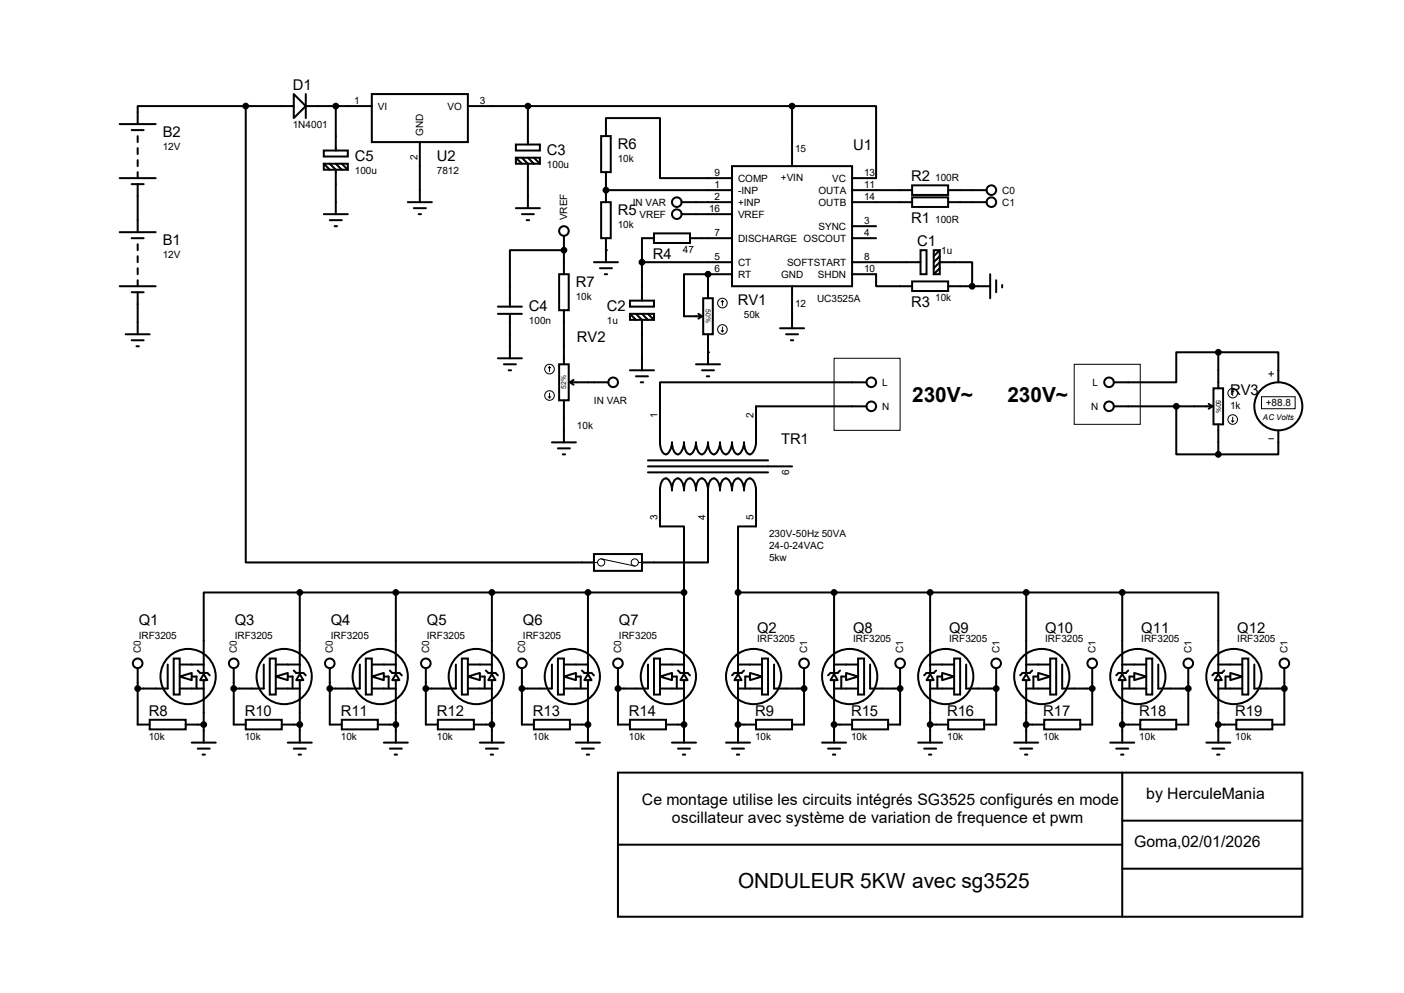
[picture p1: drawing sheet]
<svg xmlns="http://www.w3.org/2000/svg" width="297mm" height="210mm" viewBox="0 0 297 210" stroke-linecap="round" stroke-linejoin="round" font-family="sans-serif">
<g fill="none" stroke="#000" stroke-width=".42">
<path d="M62.1 19.9l2.6 2.5-2.6 2.6zM64.7 19.9v5.1M78.7 19.9h20.3v10.2h-20.3zM25.3 26.2h7.6M25.3 37.7h7.6M27.9 27.5h2.5M27.9 38.9h2.5M29.1 28.8v1.3M29.1 31.3v1.3M29.1 33.9v1.2M29.1 36.4v1.3M29.1 38.9v10.2"/>
<path d="M52 22.4h-22.9v3.8M52 22.4v96.6h73.6M52 22.4h10.1M64.7 22.4h14M68.5 31.8h5.1v1.3h-5.1zM68.5 34.6h5.1v1.3h-5.1zM68.5 34.6l1.3 1.3M69.8 34.6l1.2 1.3v9.4M71 22.4v9.4M71 34.6l1.3 1.3M72.3 34.6l1.3 1.3M88.8 30.1v12.7"/>
<path d="M99 22.4h68.6M109.1 30.6h5.1v1.2h-5.1zM109.1 33.4h5.1v1.2h-5.1zM109.1 33.4l1.3 1.2M110.4 33.4l1.3 1.2v9.4M111.7 22.4v8.2M111.7 33.4l1.2 1.2M112.9 33.4l1.3 1.2M127.2 28.8h2v7.6h-2zM128.2 28.8v-3.8h11.4v12.7h15.3M128.2 36.4v6.4M154.9 35.1h25.4v25.4h-25.4z"/>
<path d="M167.6 22.4h17.7v15.3h-5M167.6 22.4v12.7M193 39.2h7.6v2h-7.6zM25.3 49.1h7.6M27.9 50.4h2.5M29.1 51.6v1.3M29.1 54.2v1.3M29.1 56.7v1.3M29.1 59.3v1.2M68.5 45.3h5.1M69.8 46.6h2.5M70.8 47.8h.5"/>
<path d="M86.3 42.8h5.1M87.5 44h2.6M88.6 45.3h.5M109.1 44h5.1M110.4 45.3h2.5M111.4 46.6h.5M118.3 58h2v7.6h-2zM119.3 52.9h-11.4v12M119.3 49.9v8.1M125.6 55.5h5.1M126.9 56.7h2.6M127.2 42.8h2v7.6h-2z"/>
<path d="M127.9 58h.5M128.2 40.2h26.7M128.2 50.4v5.1M135.8 55.5h19.1M138.3 49.4h7.7v2h-7.7zM138.3 50.4h-2.5v13.2M144.2 42.8h10.7M144.2 45.3h10.7M146 50.4h8.9M149.8 58h-5.1v8.9h3.8M149.8 58v5.1M149.8 58h5.1"/>
<path d="M180.3 58h5v2.5h7.7M180.3 40.2h12.7M180.3 42.8h12.7M180.3 55.5h14.4M180.3 50.4h5M180.3 47.8h5M193 41.7h7.6v2.1h-7.6zM193 59.5h7.6v2.1h-7.6zM194.7 52.9h1.3v5.1h-1.3zM197.5 52.9h1.3v5.1h-1.3zM197.5 56.7l1.3-1.2h6.9v5M198.8 52.9l-1.3 1.3"/>
<path d="M198.8 54.2l-1.3 1.3M198.8 56.7l-1.3 1.3M200.6 40.2h8.1M200.6 42.8h8.1M209.5 58v5.1M210.7 59.3v2.5M25.3 60.5h7.6M26.6 70.7h5.1M27.9 72h2.5M27.9 61.8h2.5M28.9 73.2h.5M29.1 61.8v8.9"/>
<path d="M105.3 64.9h5.1M105.3 66.4h5.1M105.3 75.8h5.1M106.6 77h2.5M107.6 78.3h.5M107.9 66.4v9.4M118.3 77h2v7.7h-2zM119.3 65.6v11.4M133.3 63.6h5v1.3h-5zM133.3 66.4h5v1.2h-5zM133.3 66.4l1.2 1.2M133.3 78.3h5"/>
<path d="M134.5 66.4l1.3 1.2v10.7M134.5 79.6h2.6M135.8 66.4l1.3 1.2M137.1 66.4l1.2 1.2M147.2 77h5.1M147.7 66.4l.8 .5M148.5 66.9l-.8 .5M148.5 78.3h2.5M148.8 63.1h2v7.6h-2zM149.5 79.6h.5M149.8 70.7v6.3M165 69.4h5.1"/>
<path d="M166.3 70.7h2.5M167.3 72h.5M167.6 60.5v8.9M200.6 60.5h8.9M212 60.3v.5M257.7 74.5h-8.9v6.4h-13.2M257.7 74.5h12.7v6.4M257.7 74.5v7.6M116.8 93.6h5M118 94.8h2.6M119 96.1h.5M119.3 84.7v8.9"/>
<path d="M120.6 80.9h8.1M120.6 80.9l.7 .5M121.3 80.3l-.7 .6M135.6 80.9h.5M137.1 98.6h30.5M137.1 97.4h25.4M137.1 99.9h25.4M183.3 80.9h-43.7v12.7a2.31 2.31 0 0 0 1.3 2.5 2.69 2.69 0 0 0 1.3-2.5 2.31 2.31 0 0 0 1.2 2.5 2.69 2.69 0 0 0 1.3-2.5 2.31 2.31 0 0 0 1.3 2.5 2.69 2.69 0 0 0 1.2-2.5 2.31 2.31 0 0 0 1.3 2.5 2.69 2.69 0 0 0 1.3-2.5 2.31 2.31 0 0 0 1.2 2.5 2.69 2.69 0 0 0 1.3-2.5 2.31 2.31 0 0 0 1.3 2.5 2.69 2.69 0 0 0 1.3-2.5 2.31 2.31 0 0 0 1.2 2.5 2.69 2.69 0 0 0 1.3-2.5 2.31 2.31 0 0 0 1.3 2.5 2.69 2.69 0 0 0 1.2-2.5v-7.7h23.4M235.6 85.9h20.9M248.8 85.9v10.2h8.9M255.7 85.4l.8 .5M256.5 85.9l-.8 .5"/>
<path d="M256.7 82.1h2v7.6h-2zM257.7 89.7v6.4M270.4 91v5.1h-12.7M125.6 117.2h10.2v3.5h-10.2zM149.8 103.7a2.4 2.4 0 0 0-1.3-2.5 1.58 1.58 0 0 0-1.2 1.8l-.1 .7a2.4 2.4 0 0 0-1.2-2.5 1.58 1.58 0 0 0-1.3 1.8v.7a2.4 2.4 0 0 0-1.3-2.5 1.58 1.58 0 0 0-1.2 1.8v.7a2.4 2.4 0 0 0-1.3-2.5 1.58 1.58 0 0 0-1.2 1.8l-.1 8.3h5.1v14M149.8 103.7a2.89 2.89 0 0 1 .9-2.4 .9 .9 0 0 1 1.2 .6l.4 1.1v.7a2.89 2.89 0 0 1 .9-2.4 .9 .9 0 0 1 1.2 .6l.4 1.1 .1 .7a2.89 2.89 0 0 1 .9-2.4 .9 .9 0 0 1 1.2 .6l.3 1.1 .1 .7a2.89 2.89 0 0 1 .9-2.4 .9 .9 0 0 1 1.2 .6l.4 1.1v.7v7.6h-3.8v14M149.8 103.7v15.3h-14M36.7 139.3h1.3v7.6h-1.3zM43.1 138.3v4M57.1 139.3h1.2v7.6h-1.2zM63.4 125.3h-20.3v12.7M63.4 125.3v12.7"/>
<path d="M63.4 138.3v4M63.4 125.3h81.3M77.4 139.3h1.3v7.6h-1.3zM83.7 125.3v12.7M83.7 138.3v4M97.7 139.3h1.3v7.6h-1.3zM104.1 125.3v12.7M104.1 138.3v4M118 139.3h1.3v7.6h-1.3zM124.4 125.3v12.7M124.4 138.3v4M138.3 139.3h1.3v7.6h-1.3z"/>
<path d="M144.7 125.3v12.7M144.7 138.3v4M156.1 125.3v12.7M156.1 138.3v4M156.1 125.3h81.3M161.2 139.3h1.3v7.6h-1.3zM176.4 125.3v12.7M176.4 138.3v4M181.5 139.3h1.3v7.6h-1.3zM196.8 125.3v12.7M196.8 138.3v4M201.8 139.3h1.3v7.6h-1.3z"/>
<path d="M217.1 125.3v12.7M217.1 138.3v4M222.2 139.3h1.2v7.6h-1.2zM237.4 125.3h20.3v12.7M237.4 125.3v12.7M237.4 138.3v4M242.5 139.3h1.3v7.6h-1.3zM257.7 138.3v4M262.8 139.3h1.3v7.6h-1.3zM29.1 141.3v11.9h2.6M31.7 152.2h7.6v2.1h-7.6zM35.5 140.5v5.1h-6.4"/>
<path d="M38 143.1l2.6-.8v1.5zM38 145.6h5.1M38 140.5h5.1M39.3 153.2h3.8M40.6 143.1h1v2.5M40.6 157.1h5M41.8 141.8l.5 .5h1.6l.5 .5M41.8 158.3h2.6M42.8 159.6h.5M43.1 142.6l.8 1.2h-1.6zM43.1 143.8v13.3M49.4 141.3v11.9h2.6"/>
<path d="M52 152.2h7.6v2.1h-7.6zM55.8 140.5v5.1h-6.4M58.3 143.1l2.6-.8v1.5zM58.3 145.6h5.1M58.3 140.5h5.1M59.6 153.2h3.8M60.9 143.1h1v2.5M60.9 157.1h5.1M62.1 141.8l.6 .5h1.5l.5 .5M62.1 158.3h2.6M63.2 159.6h.5M63.4 142.6l.8 1.2h-1.5z"/>
<path d="M63.4 143.8v13.3M69.8 141.3v11.9h2.5M72.3 152.2h7.6v2.1h-7.6zM76.1 140.5v5.1h-6.3M78.7 143.1l2.5-.8v1.5zM78.7 145.6h5M78.7 140.5h5M79.9 153.2h3.8M81.2 143.1h1v2.5M81.2 157.1h5.1M82.5 141.8l.5 .5h1.5l.5 .5M82.5 158.3h2.5"/>
<path d="M83.5 159.6h.5M83.7 142.6l.8 1.2h-1.5zM83.7 143.8v13.3M90.1 141.3v11.9h2.5M92.6 152.2h7.6v2.1h-7.6zM96.4 140.5v5.1h-6.3M99 143.1l2.5-.8v1.5zM99 145.6h5.1M99 140.5h5.1M100.2 153.2h3.9M101.5 143.1h1v2.5M101.5 157.1h5.1"/>
<path d="M102.8 141.8l.5 .5h1.5l.5 .5M102.8 158.3h2.5M103.8 159.6h.5M104.1 142.6l.7 1.2h-1.5zM104.1 143.8v13.3M110.4 141.3v11.9h2.5M112.9 152.2h7.7v2.1h-7.7zM116.8 140.5v5.1h-6.4M119.3 143.1l2.5-.8v1.5zM119.3 145.6h5.1M119.3 140.5h5.1M120.6 153.2h3.8"/>
<path d="M121.8 143.1h1.1v2.5M121.8 157.1h5.1M123.1 141.8l.5 .5h1.5l.5 .5M123.1 158.3h2.5M124.1 159.6h.5M124.4 142.6l.7 1.2h-1.5zM124.4 143.8v13.3M130.7 141.3v11.9h2.6M133.3 152.2h7.6v2.1h-7.6zM137.1 140.5v5.1h-6.4M139.6 143.1l2.6-.8v1.5zM139.6 145.6h5.1"/>
<path d="M139.6 140.5h5.1M140.9 153.2h3.8M142.2 143.1h1v2.5M142.2 157.1h5M143.4 141.8l.5 .5h1.6l.5 .5M143.4 158.3h2.6M144.4 159.6h.5M144.7 142.6l.8 1.2h-1.6zM144.7 143.8v13.3M153.6 157.1h5.1M154.9 158.3h2.5M155.9 159.6h.5"/>
<path d="M156.1 142.6l.8 1.2h-1.5zM156.1 153.2h3.8M156.1 145.6h5.1M156.1 143.8v13.3M156.1 140.5h5.1M157.4 141.8l-.5 .5h-1.5l-.5 .5M158.7 142.3l2.5 .8-2.5 .7zM158.7 143.1h-1.1v2.5M159.9 152.2h7.7v2.1h-7.7zM163.7 140.5v5.1h6.4M170.1 141.3v11.9h-2.5M173.9 157.1h5.1"/>
<path d="M175.2 158.3h2.5M176.2 159.6h.5M176.4 142.6l.8 1.2h-1.5zM176.4 153.2h3.9M176.4 145.6h5.1M176.4 143.8v13.3M176.4 140.5h5.1M177.7 141.8l-.5 .5h-1.5l-.5 .5M179 142.3l2.5 .8-2.5 .7zM179 143.1h-1v2.5M180.3 152.2h7.6v2.1h-7.6zM184.1 140.5v5.1h6.3"/>
<path d="M190.4 141.3v11.9h-2.5M194.2 157.1h5.1M195.5 158.3h2.5M196.5 159.6h.5M196.8 142.6l.7 1.2h-1.5zM196.8 153.2h3.8M196.8 145.6h5M196.8 143.8v13.3M196.8 140.5h5M198 141.8l-.5 .5h-1.5l-.5 .5M199.3 142.3l2.5 .8-2.5 .7zM199.3 143.1h-1v2.5"/>
<path d="M200.6 152.2h7.6v2.1h-7.6zM204.4 140.5v5.1h6.3M210.7 141.3v11.9h-2.5M214.5 157.1h5.1M215.8 158.3h2.6M216.8 159.6h.5M217.1 142.6l.7 1.2h-1.5zM217.1 153.2h3.8M217.1 145.6h5.1M217.1 143.8v13.3M217.1 140.5h5.1M218.4 141.8l-.6 .5h-1.5l-.5 .5"/>
<path d="M219.6 142.3l2.6 .8-2.6 .7zM219.6 143.1h-1v2.5M220.9 152.2h7.6v2.1h-7.6zM224.7 140.5v5.1h6.4M231.1 141.3v11.9h-2.6M234.9 157.1h5M236.1 158.3h2.6M237.2 159.6h.5M237.4 142.6l.8 1.2h-1.6zM237.4 153.2h3.8M237.4 145.6h5.1M237.4 143.8v13.3"/>
<path d="M237.4 140.5h5.1M238.7 141.8l-.5 .5h-1.6l-.5 .5M239.9 142.3l2.6 .8-2.6 .7zM239.9 143.1h-1v2.5M241.2 152.2h7.6v2.1h-7.6zM245 140.5v5.1h6.4M251.4 141.3v11.9h-2.6M255.2 157.1h5.1M256.5 158.3h2.5M257.5 159.6h.5M257.7 142.6l.8 1.2h-1.5zM257.7 153.2h3.8"/>
<path d="M257.7 145.6h5.1M257.7 143.8v13.3M257.7 140.5h5.1M259 141.8l-.5 .5h-1.5l-.5 .5M260.3 142.3l2.5 .8-2.5 .7zM260.3 143.1h-1.1v2.5M261.5 152.2h7.7v2.1h-7.7zM265.3 140.5v5.1h6.4M271.7 141.3v11.9h-2.5M130.7 163.4h144.8v30.5h-144.8zM130.7 178.6h106.7M237.4 163.4v30.5"/>
<path d="M237.4 173.6h38.1M237.4 183.7h38.1"/>
<circle cx="119.3" cy="48.9" r="1.02"/>
<circle cx="143.2" cy="45.3" r="1.02"/>
<circle cx="143.2" cy="42.8" r="1.02"/>
<circle cx="209.7" cy="40.2" r="1.02"/>
<circle cx="209.7" cy="42.8" r="1.02"/>
<circle cx="129.7" cy="80.9" r="1.02"/>
<circle cx="184.3" cy="85.9" r="1.02"/>
<circle cx="184.3" cy="80.9" r="1.02"/>
<circle cx="234.6" cy="85.9" r="1.02"/>
<circle cx="234.6" cy="80.9" r="1.02"/>
<circle cx="270.4" cy="85.9" r="5.1"/>
<circle cx="29.1" cy="140.3" r="1.02"/>
<circle cx="39.8" cy="143.1" r="5.8"/>
<circle cx="49.4" cy="140.3" r="1.02"/>
<circle cx="60.1" cy="143.1" r="5.8"/>
<circle cx="69.8" cy="140.3" r="1.02"/>
<circle cx="80.4" cy="143.1" r="5.8"/>
<circle cx="90.1" cy="140.3" r="1.02"/>
<circle cx="100.8" cy="143.1" r="5.8"/>
<circle cx="110.4" cy="140.3" r="1.02"/>
<circle cx="121.1" cy="143.1" r="5.8"/>
<circle cx="130.7" cy="140.3" r="1.02"/>
<circle cx="141.4" cy="143.1" r="5.8"/>
<circle cx="159.4" cy="143.1" r="5.8"/>
<circle cx="170.1" cy="140.3" r="1.02"/>
<circle cx="179.7" cy="143.1" r="5.8"/>
<circle cx="190.4" cy="140.3" r="1.02"/>
<circle cx="200.1" cy="143.1" r="5.8"/>
<circle cx="210.7" cy="140.3" r="1.02"/>
<circle cx="220.4" cy="143.1" r="5.8"/>
<circle cx="231.1" cy="140.3" r="1.02"/>
<circle cx="240.7" cy="143.1" r="5.8"/>
<circle cx="251.4" cy="140.3" r="1.02"/>
<circle cx="261" cy="143.1" r="5.8"/>
<circle cx="271.7" cy="140.3" r="1.02"/>
</g>
<g fill="#000">
<circle cx="119.3" cy="52.9" r=".21"/>
<circle cx="128.2" cy="52.9" r=".21"/>
<circle cx="128.2" cy="40.2" r=".21"/>
<circle cx="149.8" cy="58" r=".21"/>
<circle cx="149.8" cy="74.5" r=".21"/>
</g>
<g fill="#000" stroke="#000" stroke-width=".42">
<circle cx="52" cy="22.4" r=".51"/>
<circle cx="71" cy="22.4" r=".51"/>
<circle cx="111.7" cy="22.4" r=".51"/>
<circle cx="167.6" cy="22.4" r=".51"/>
<circle cx="119.3" cy="52.9" r=".51"/>
<circle cx="128.2" cy="40.2" r=".51"/>
<circle cx="135.8" cy="55.5" r=".51"/>
<circle cx="149.8" cy="58" r=".51"/>
<circle cx="205.7" cy="60.5" r=".51"/>
<circle cx="257.7" cy="74.5" r=".51"/>
<circle cx="248.8" cy="85.9" r=".51"/>
<circle cx="257.7" cy="96.1" r=".51"/>
<circle cx="63.4" cy="125.3" r=".51"/>
<circle cx="83.7" cy="125.3" r=".51"/>
<circle cx="104.1" cy="125.3" r=".51"/>
<circle cx="124.4" cy="125.3" r=".51"/>
<circle cx="144.7" cy="125.3" r=".51"/>
<circle cx="156.1" cy="125.3" r=".51"/>
<circle cx="176.4" cy="125.3" r=".51"/>
<circle cx="196.8" cy="125.3" r=".51"/>
<circle cx="217.1" cy="125.3" r=".51"/>
<circle cx="237.4" cy="125.3" r=".51"/>
<circle cx="29.1" cy="145.6" r=".51"/>
<circle cx="43.1" cy="153.2" r=".51"/>
<circle cx="49.4" cy="145.6" r=".51"/>
<circle cx="63.4" cy="153.2" r=".51"/>
<circle cx="69.8" cy="145.6" r=".51"/>
<circle cx="83.7" cy="153.2" r=".51"/>
<circle cx="90.1" cy="145.6" r=".51"/>
<circle cx="104.1" cy="153.2" r=".51"/>
<circle cx="110.4" cy="145.6" r=".51"/>
<circle cx="124.4" cy="153.2" r=".51"/>
<circle cx="130.7" cy="145.6" r=".51"/>
<circle cx="144.7" cy="153.2" r=".51"/>
<circle cx="156.1" cy="153.2" r=".51"/>
<circle cx="170.1" cy="145.6" r=".51"/>
<circle cx="176.4" cy="153.2" r=".51"/>
<circle cx="190.4" cy="145.6" r=".51"/>
<circle cx="196.8" cy="153.2" r=".51"/>
<circle cx="210.7" cy="145.6" r=".51"/>
<circle cx="217.1" cy="153.2" r=".51"/>
<circle cx="231.1" cy="145.6" r=".51"/>
<circle cx="237.4" cy="153.2" r=".51"/>
<circle cx="251.4" cy="145.6" r=".51"/>
<circle cx="257.7" cy="153.2" r=".51"/>
<circle cx="271.7" cy="145.6" r=".51"/>
</g>
<g fill="none" stroke="#000" stroke-width=".21">
<path d="M116.2 77.6l-.2 .2M116.2 77.6l.3 .2M116.2 77.6v1M152.6 69.9l.2 .3M152.8 63.6l.3 .2M152.8 63.6l-.2 .2M152.8 63.6v1M152.8 69.2v1M153.1 69.9l-.3 .3M176.4 75.8h14v15.2h-14zM227.2 77h14v12.7h-14zM268.4 79.1h1"/>
<path d="M268.9 78.6v1M116 83.9l.2 .3M116.2 83.1v1.1M116.5 83.9l-.3 .3M260.5 89l.3 .2M260.8 82.6l.2 .3M260.8 82.6l-.3 .3M260.8 82.6v1.1M260.8 88.2v1M261 89l-.2 .2M266.9 83.9h7.1v2.5h-7.1zM268.4 92.8h1"/>
<path d="M125.6 119h.8M127.2 118.2l7.1 1.5M135 119h.8"/>
<circle cx="116.2" cy="78.1" r="1.02"/>
<circle cx="152.8" cy="69.7" r="1.02"/>
<circle cx="152.8" cy="64.1" r="1.02"/>
<circle cx="116.2" cy="83.7" r="1.02"/>
<circle cx="260.8" cy="88.7" r="1.02"/>
<circle cx="260.8" cy="83.1" r="1.02"/>
<circle cx="127.2" cy="119" r=".76"/>
<circle cx="134.3" cy="119" r=".76"/>
</g>
<g font-size="4.4">
<text x="193" y="84.9">230V~</text>
<text x="213.1" y="84.9">230V~</text>
<text x="156.1" y="187.7">ONDULEUR 5KW avec sg3525</text>
</g>
<g font-size="3.3">
<text x="135.8" y="170.3">Ce montage utilise les circuits intégrés SG3525 configurés en mode</text>
<text x="242.5" y="169">by HerculeMania</text>
<text x="142.2" y="174.1">oscillateur avec système de variation de frequence et pwm</text>
<text x="239.9" y="179.2">Goma,02/01/2026</text>
</g>
<g font-size="3.1">
<text x="61.9" y="19">D1</text>
<text x="34.4" y="28.9">B2</text>
<text x="75.1" y="34">C5</text>
<text x="92.4" y="34">U2</text>
<text x="115.7" y="32.7">C3</text>
<text x="130.7" y="31.4">R6</text>
<text x="180.5" y="31.7">U1</text>
<text x="192.7" y="38.3">R2</text>
<text x="130.7" y="45.4">R5</text>
<text x="192.7" y="47.2">R1</text>
<text x="34.4" y="51.7">B1</text>
<text x="194" y="52">C1</text>
<text x="138.1" y="54.8">R4</text>
<text x="111.9" y="65.7">C4</text>
<text x="121.8" y="60.6">R7</text>
<text x="128.4" y="65.7">C2</text>
<text x="156.1" y="64.4">RV1</text>
<text x="192.7" y="65">R3</text>
<text x="122" y="72.3">RV2</text>
<text x="260.2" y="83.5">RV3</text>
<text x="165.2" y="93.9">TR1</text>
<text x="29.3" y="132.2">Q1</text>
<text x="49.7" y="132.2">Q3</text>
<text x="70" y="132.2">Q4</text>
<text x="90.3" y="132.2">Q5</text>
<text x="110.6" y="132.2">Q6</text>
<text x="130.9" y="132.2">Q7</text>
<text x="160.1" y="133.8">Q2</text>
<text x="180.5" y="133.8">Q8</text>
<text x="200.8" y="133.8">Q9</text>
<text x="221.1" y="133.8">Q10</text>
<text x="241.4" y="133.8">Q11</text>
<text x="261.7" y="133.8">Q12</text>
<text x="31.5" y="151.3">R8</text>
<text x="51.8" y="151.3">R10</text>
<text x="72.1" y="151.3">R11</text>
<text x="92.4" y="151.3">R12</text>
<text x="112.7" y="151.3">R13</text>
<text x="133.1" y="151.3">R14</text>
<text x="159.7" y="151.3">R9</text>
<text x="180" y="151.3">R15</text>
<text x="200.4" y="151.3">R16</text>
<text x="220.7" y="151.3">R17</text>
<text x="241" y="151.3">R18</text>
<text x="261.3" y="151.3">R19</text>
</g>
<g font-size="2.1">
<text x="74.9" y="22.1">1</text>
<text x="79.9" y="23.2">VI</text>
<text x="94.7" y="23.2">VO</text>
<text x="101.5" y="22.1">3</text>
<text x="61.9" y="27.1">1N4001</text>
<text x="89.5" y="28.8" transform="rotate(-90 89.5 28.8)">GND</text>
<text x="34.4" y="31.8">12V</text>
<text x="88.3" y="33.8" transform="rotate(-90 88.3 33.8)">2</text>
<text x="115.7" y="35.6">100u</text>
<text x="130.7" y="34.3">10k</text>
<text x="168.2" y="32.2">15</text>
<text x="75.1" y="36.9">100u</text>
<text x="92.4" y="36.9">7812</text>
<text x="151.1" y="37.3">9</text>
<text x="151.1" y="39.8">1</text>
<text x="156.1" y="38.4">COMP</text>
<text x="156.1" y="41">-INP</text>
<text x="165.2" y="38.4">+VIN</text>
<text x="173.1" y="41">OUTA</text>
<text x="176.1" y="38.4">VC</text>
<text x="182.8" y="37.3">13</text>
<text x="182.8" y="39.8">11</text>
<text x="197.8" y="38.3">100R</text>
<text x="212" y="41">C0</text>
<text x="120" y="46.6" transform="rotate(-90 120 46.6)">VREF</text>
<text x="133.9" y="43.5">IN VAR</text>
<text x="135.3" y="46.1">VREF</text>
<text x="150" y="44.9">16</text>
<text x="151.1" y="42.4">2</text>
<text x="156.1" y="43.5">+INP</text>
<text x="156.1" y="46.1">VREF</text>
<text x="173.1" y="43.5">OUTB</text>
<text x="182.8" y="42.4">14</text>
<text x="182.8" y="47.5">3</text>
<text x="197.8" y="47.2">100R</text>
<text x="212" y="43.5">C1</text>
<text x="130.7" y="48.3">10k</text>
<text x="144.5" y="53.6">47</text>
<text x="151.1" y="50">7</text>
<text x="156.1" y="51.1">DISCHARGE OSCOUT</text>
<text x="173.1" y="48.6">SYNC</text>
<text x="182.8" y="50">4</text>
<text x="199.1" y="53.8">1u</text>
<text x="34.4" y="54.7">12V</text>
<text x="151.1" y="57.6">6</text>
<text x="151.1" y="55.1">5</text>
<text x="156.1" y="58.8">RT</text>
<text x="156.1" y="56.2">CT</text>
<text x="165.2" y="58.9">GND</text>
<text x="166.5" y="56.2">SOFTSTART</text>
<text x="173" y="58.8">SHDN</text>
<text x="182.8" y="55.1">8</text>
<text x="182.8" y="57.6">10</text>
<text x="121.8" y="63.5">10k</text>
<text x="168.2" y="65">12</text>
<text x="172.8" y="64">UC3525A</text>
<text x="197.8" y="63.7">10k</text>
<text x="111.9" y="68.6">100n</text>
<text x="128.4" y="68.6">1u</text>
<text x="157.4" y="67.4">50k</text>
<text x="186.6" y="81.6">L</text>
<text x="231.1" y="81.6">L</text>
<text x="125.6" y="85.4">IN VAR</text>
<text x="139.1" y="88.5" transform="rotate(-90 139.1 88.5)">1</text>
<text x="159.4" y="88.5" transform="rotate(-90 159.4 88.5)">2</text>
<text x="186.6" y="86.7">N</text>
<text x="230.8" y="86.7">N</text>
<text x="260.2" y="86.4">1k</text>
<text x="267.8" y="85.9">+88.8</text>
<text x="122" y="90.6">10k</text>
<text x="166.9" y="100.5" transform="rotate(-90 166.9 100.5)">6</text>
<text x="139.1" y="110" transform="rotate(-90 139.1 110)">3</text>
<text x="149.3" y="110" transform="rotate(-90 149.3 110)">4</text>
<text x="159.4" y="110" transform="rotate(-90 159.4 110)">5</text>
<text x="162.7" y="113.5">230V-50Hz 50VA</text>
<text x="162.7" y="116">24-0-24VAC</text>
<text x="162.7" y="118.6">5kw</text>
<text x="29.3" y="135.2">IRF3205</text>
<text x="49.7" y="135.2">IRF3205</text>
<text x="70" y="135.2">IRF3205</text>
<text x="90.3" y="135.2">IRF3205</text>
<text x="110.6" y="135.2">IRF3205</text>
<text x="130.9" y="135.2">IRF3205</text>
<text x="160.1" y="135.8">IRF3205</text>
<text x="180.5" y="135.8">IRF3205</text>
<text x="200.8" y="135.8">IRF3205</text>
<text x="221.1" y="135.8">IRF3205</text>
<text x="241.4" y="135.8">IRF3205</text>
<text x="261.7" y="135.8">IRF3205</text>
<text x="29.8" y="138" transform="rotate(-90 29.8 138)">C0</text>
<text x="50.1" y="138" transform="rotate(-90 50.1 138)">C0</text>
<text x="70.4" y="138" transform="rotate(-90 70.4 138)">C0</text>
<text x="90.8" y="138" transform="rotate(-90 90.8 138)">C0</text>
<text x="111.1" y="138" transform="rotate(-90 111.1 138)">C0</text>
<text x="131.4" y="138" transform="rotate(-90 131.4 138)">C0</text>
<text x="170.8" y="138" transform="rotate(-90 170.8 138)">C1</text>
<text x="191.1" y="138" transform="rotate(-90 191.1 138)">C1</text>
<text x="211.4" y="138" transform="rotate(-90 211.4 138)">C1</text>
<text x="231.7" y="138" transform="rotate(-90 231.7 138)">C1</text>
<text x="252.1" y="138" transform="rotate(-90 252.1 138)">C1</text>
<text x="272.4" y="138" transform="rotate(-90 272.4 138)">C1</text>
<text x="31.5" y="156.4">10k</text>
<text x="51.8" y="156.4">10k</text>
<text x="72.1" y="156.4">10k</text>
<text x="92.4" y="156.4">10k</text>
<text x="112.7" y="156.4">10k</text>
<text x="133.1" y="156.4">10k</text>
<text x="159.7" y="156.4">10k</text>
<text x="180" y="156.4">10k</text>
<text x="200.4" y="156.4">10k</text>
<text x="220.7" y="156.4">10k</text>
<text x="241" y="156.4">10k</text>
<text x="261.3" y="156.4">10k</text>
</g>
<text font-size="1.7" x="267.2" y="88.8">AC Volts</text>
<g font-size="1.4">
<text x="149.3" y="65.4" transform="rotate(90 149.3 65.4)">50%</text>
<text x="119.8" y="82.3" transform="rotate(-90 119.8 82.3)">52%</text>
<text x="257.3" y="84.5" transform="rotate(90 257.3 84.5)">50%</text>
</g>
</svg>
